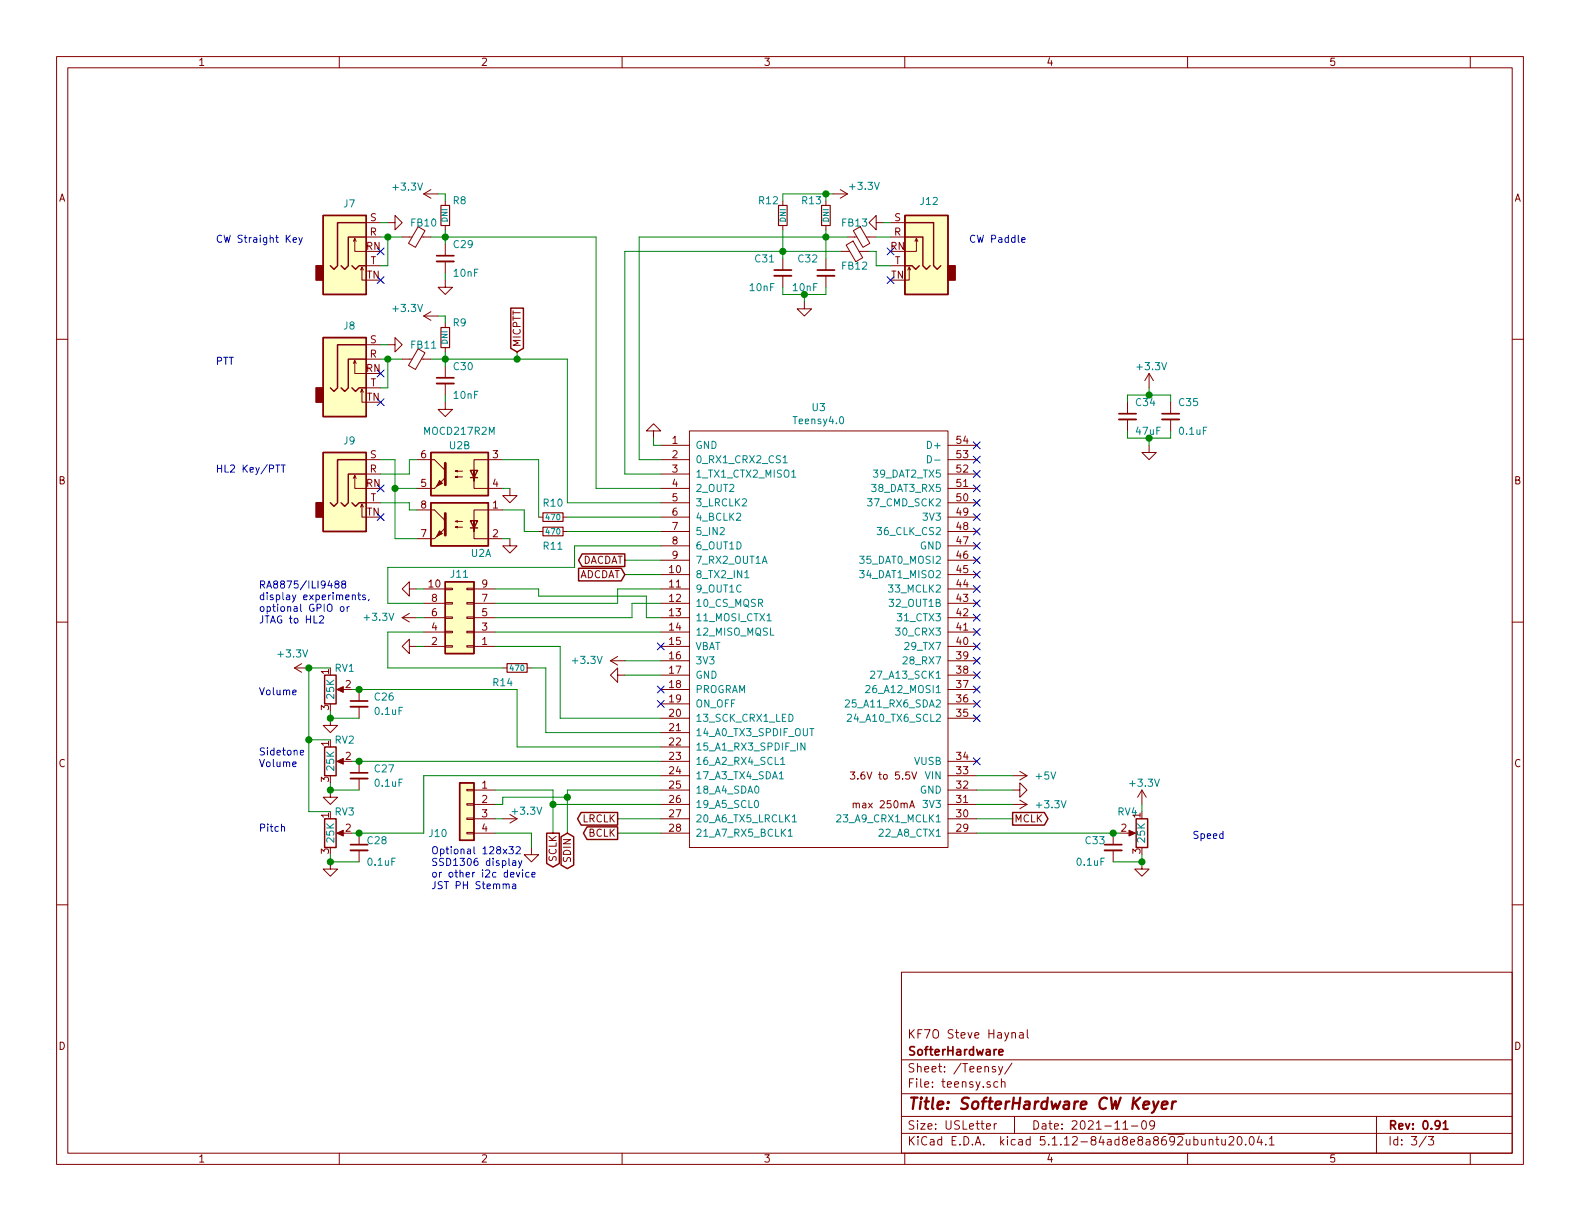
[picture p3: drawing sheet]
<svg xmlns="http://www.w3.org/2000/svg" width="279mm" height="216mm" viewBox="0 0 279 216" stroke-linecap="round" stroke-linejoin="round" font-family="sans-serif">
<g fill="none" stroke="#840000" stroke-width=".18">
<path d="M10 10h259.4v195.9h-259.4zM12 12h255.4v191.9h-255.4zM60 10v2M110 10v2M160 10v2M210 10v2M260 10v2M64.8 39.4h2.5M68.6 39.4h1.2v-1.3l1.3 1.3-1.3 1.2v-1.2M74.9 34.3h2.6M74.9 34.3l1.3 .8M76.2 33.5l-1.3 .8"/>
<path d="M78.7 35.6v.7M78.7 39.9v.7M138.4 35.6v.7M138.4 39.9v.7M146 35.6v.7M146 39.9v.7M147.3 34.3h2.6M148.6 33.5l1.3 .8M149.9 34.3l-1.3 .8M154.9 39.4v1.2l-1.2-1.2 1.2-1.3v1.3h1.3M157.5 39.4h2.5M10 60h2"/>
<path d="M62.5 42.7l.2-.5v2.3h2.1M62.7 42.2l.3 .5M63.8 47.8l.2-.6v2.3h.8M64 47.2l.3 .6M64.8 41.9h2.5M64.8 47h2.5M71.1 41.9h1.8M73.9 40.1l1.3 .7-1.7 2.9-1.3-.7zM74.5 41.9h1.7M74.9 55.9l1.3 .7M74.9 55.9h2.6M76.2 55.1l-1.3 .8"/>
<path d="M78.7 49.5v1.3h1.3l-1.3 1.3-1.2-1.3h1.2M78.7 43.2v2M78.7 46.2v2.1M78.7 57.2v.7M138.4 45.7v2.1M138.4 48.8v2M142.2 53.3v1.3h-1.2l1.2 1.3 1.3-1.3h-1.3M146 45.7v2.1M146 48.8v2M148.6 44.5h1.6M149.6 43.3l1.3-.7 1.7 3-1.3 .7zM149.9 41.9h1.6"/>
<path d="M150.9 40.8l1.2-.7 1.7 2.9-1.2 .7zM151.9 44.5h1.8M153.2 41.9h1.7M157.5 41.9h2.5M157.5 47h2.5M160.8 47.2l-.3 .6M161 47.8l-.2-.6v2.3h-.8M162.1 42.2l-.3 .5M162.3 42.7l-.2-.5v2.3h-2.1M267.4 60h2M62.5 64.3l.2-.5v2.2h2.1M62.7 63.8l.3 .5"/>
<path d="M63.8 69.3l.2-.5v2.3h.8M64 68.8l.3 .5M64.8 63.5h2.5M64.8 61h2.5M64.8 68.6h2.5M68.6 61h1.2v-1.3l1.3 1.3-1.3 1.2v-1.2M71.1 63.5h1.8M73.9 61.7l1.3 .7-1.7 2.9-1.3-.7zM74.5 63.5h1.7M78.7 71.1v1.3h1.3l-1.3 1.3-1.2-1.3h1.2M78.7 61.5v.7M78.7 64.8v2"/>
<path d="M78.7 67.8v2.1M115.6 76.2h1.2l-1.2-1.3-1.3 1.3h1.3v1.3M116.8 78.7h5.1M121.9 76.2h45.7v73.7h-45.7zM167.6 78.7h5.1M199.4 71.1v2.1M199.4 74.2v2M203.2 78.7v1.3h1.3l-1.3 1.3-1.3-1.3h1.3M203.2 66l-.8 1.3M203.2 66v2.6M203.2 66l.8 1.3M207 71.1v2.1"/>
<path d="M207 74.2v2M62.5 84.6l.2-.5v2.3h2.1M62.7 84.1l.3 .5M63.8 89.7l.2-.5v2.2h.8M64 89.2l.3 .5M64.8 83.8h2.5M64.8 81.3h2.5M64.8 88.9h2.5M73.7 81.3h3.1l1.9 1.9M73.7 86.4h3.1M73.7 90.2h3.1l1.9 1.9M73.7 95.3h3.1"/>
<path d="M80.5 84.3l.4-.1v.3l-.4-.2h1.3M80.5 83.3l.4-.1v.2l-.4-.1h1.3M80.5 93.2l.4-.1v.2l-.4-.1h1.3M80.5 92.2l.4-.1v.2l-.4-.1h1.3M83.8 84.5v1.9h5.1M83.8 93.3v2h5.1M88.9 81.3h-5.1v3.8v-1.9M88.9 90.2h-5.1v3.8v-1.9M90.2 95.3v1.2h1.2l-1.2 1.3-1.3-1.3h1.3M90.2 86.4v1.2h1.2l-1.2 1.3-1.3-1.3h1.3M95.2 91.4h.8M95.2 94h.8"/>
<path d="M99.6 91.4h.7M99.6 94h.7M116.8 83.8h5.1M116.8 81.3h5.1M116.8 88.9h5.1M116.8 86.4h5.1M116.8 91.4h5.1M116.8 94h5.1M116.8 99.1h5.1M116.8 96.5h5.1M167.6 83.8h5.1M167.6 81.3h5.1"/>
<path d="M167.6 88.9h5.1M167.6 86.4h5.1M167.6 91.4h5.1M167.6 94h5.1M167.6 99.1h5.1M167.6 96.5h5.1M10 110h2M52.1 118.1h2.5M52.1 118.1l1.2 .8M53.3 117.3l-1.2 .8M71.1 109.2h2.6M71.1 109.2l1.3 .8"/>
<path d="M72.4 114.3v-1.3l-1.3 1.3 1.3 1.3v-1.3h1.3M72.4 104.1v-1.2l-1.3 1.2 1.3 1.3v-1.3h1.3M72.4 108.5l-1.3 .7M74.9 104.1h3.8M74.9 106.7h3.8M74.9 109.2h3.8M74.9 111.8h3.8M74.9 114.3h3.8M78.7 104h1.3v.3h-1.3zM78.7 106.6h1.3v.2h-1.3zM78.7 111.6h1.3v.3h-1.3zM78.7 114.2h1.3v.2h-1.3z"/>
<path d="M78.7 109.1h1.3v.2h-1.3zM82.5 104h1.3v.3h-1.3zM82.5 106.6h1.3v.2h-1.3zM82.5 111.6h1.3v.3h-1.3zM82.5 114.2h1.3v.2h-1.3zM82.5 109.1h1.3v.2h-1.3zM83.8 104.1h3.8M83.8 106.7h3.8M83.8 109.2h3.8M83.8 111.8h3.8M83.8 114.3h3.8M88.9 118.1h.8"/>
<path d="M93.2 118.1h.8M107.9 116.8h2.6M107.9 116.8l1.3 .8M109.2 119.4v-1.3l-1.3 1.3 1.3 1.3v-1.3h1.3M109.2 116.1l-1.3 .7M116.8 101.6h5.1M116.8 104.1h5.1M116.8 106.7h5.1M116.8 109.2h5.1M116.8 111.8h5.1M116.8 114.3h5.1M116.8 116.8h5.1"/>
<path d="M116.8 119.4h5.1M167.6 101.6h5.1M167.6 104.1h5.1M167.6 106.7h5.1M167.6 109.2h5.1M167.6 111.8h5.1M167.6 114.3h5.1M167.6 116.8h5.1M167.6 119.4h5.1M267.4 110h2M58.4 127v1.3h1.3l-1.3 1.2-1.3-1.2h1.3M58.4 139.7v1.3h1.3l-1.3 1.2-1.3-1.2h1.3"/>
<path d="M59.9 134.6h1.1M59.9 121.9h1.1M63.5 121.9v2.1M63.5 125v2M63.5 134.6v2.1M63.5 137.7v2M82.5 139.6h1.3v.2h-1.3zM83.8 139.7h3.8M116.8 134.6h5.1M116.8 121.9h5.1M116.8 124.5h5.1M116.8 127h5.1"/>
<path d="M116.8 129.5h5.1M116.8 132.1h5.1M116.8 137.2h5.1M116.8 139.7h5.1M150.4 136.5h.8l-.5 .5 .4 .1 .1 .4-.3 .3-.5-.2M161.2 136.5l.5 1.3 .4-1.3M167.6 134.6h5.1M167.6 121.9h5.1M167.6 124.5h5.1M167.6 127h5.1M167.6 137.2h5.1M167.6 139.7h5.1"/>
<path d="M179.1 139.7h1.2v-1.3l1.3 1.3-1.3 1.3v-1.3M179.1 137.2h2.5M180.3 136.4l1.3 .8M181.6 137.2l-1.3 .7M201.9 139.7l-.7 1.3M201.9 139.7v2.5M201.9 139.7l.8 1.3M10 160h2M58.4 152.4v1.3h1.3l-1.3 1.2-1.3-1.2h1.3M59.9 147.3h1.1M63.5 147.3v2.1M63.5 150.4v2"/>
<path d="M82.5 147.2h1.3v.2h-1.3zM82.5 144.7h1.3v.2h-1.3zM82.5 142.1h1.3v.3h-1.3zM83.8 142.2h3.8M83.8 144.8h3.8M83.8 147.3h3.8M88.9 144.8h2.5M90.2 144l1.2 .8M91.4 144.8l-1.2 .7M94 149.9v1.2h1.2l-1.2 1.3-1.3-1.3h1.3M116.8 142.2h5.1M116.8 144.8h5.1"/>
<path d="M116.8 147.3h5.1M160.9 142.8l.4-1.2 .4 1.2M161 142.5h.6M167.6 142.2h5.1M167.6 144.8h5.1M167.6 147.3h5.1M179.1 142.2h2.5M180.3 141.5l1.3 .7M181.6 142.2l-1.3 .8M196.8 147.3v2.1M196.8 150.4v2M199.4 147.3h1"/>
<path d="M201.9 152.4v1.3h1.3l-1.3 1.2-1.2-1.2h1.2M267.4 160h2M159.4 171.9h108v32h-108zM159.4 197.4h108M159.4 193.4h108M159.4 187.4h108M174.4 199.2l.8-.2-.1-.2-.4-.1-.3 .2 .1 .7h.6M175.8 198.7v1M176 188.6h-.3l-.2 .2v.2l.5 .1v.4h-.5M176.2 198.7l-.3 .1-.1 .2M176.5 191.3h-.5l-.3 .2 .2 .7h.6M176.6 188.6l.4 1"/>
<path d="M177.1 191.4l.2-.1h.4v1M177.1 190.8v1.5M177.3 188.6l-.5 1.3-.2 .2M178.9 182.7l.3-.1 .3 .1 .1 .9M178.9 188l-1.2 1.9M179.4 197.4v3M180.3 182.7h.6v.9M180.9 182.9l-.5 .1a.29 .29 0 0 0-.2 .3 .29 .29 0 0 0 .2 .3l.5-.1M181.7 182.1v1.3l.2 .2M198.6 199.7h.8M200.1 199.1h1.1M202 198.3l.4-.1a.94 .94 0 0 1 0 1.5 .82 .82 0 0 1-.4-1.4z"/>
<path d="M204.2 198.8l-.3 .3h-.3l-.3-.3v-.3l.2-.3h.4l.2 .1a1.13 1.13 0 0 1-.2 1.3l-.4 .1M243.4 197.4v6.5M60 203.9v2M110 203.9v2M159.4 200.4h108M160 203.9v2M210 203.9v2M213.8 201.6l.2-.1h.4l.1 1M213.8 201.5v1M215 201.5h.5M215.2 201v1.3l.3 .2M216.1 201.5v.8a.37 .37 0 0 0 .6 0"/>
<path d="M216.7 201.5v1M217.3 201.1l.3-.1h.3l.2 .1 .1 .3-.1 .2-.8 .9h.9M218.9 201.1l.2-.1a.8 .8 0 0 1 .6 .7 .8 .8 0 0 1-.6 .8l-.2-.2-.1-.4zM220.3 202.3v.2M221.1 201.1l.2-.1a.8 .8 0 0 1 .5 .7 .8 .8 0 0 1-.5 .8l-.2-.2-.2-.4zM222.7 200.9l-.4 1.1h1M223 201.5v1M223.8 202.3v.2M224.5 201.4l.4-.4v1.5M224.5 202.5h.8M252.2 200.9l-1.2 1.9M252.6 201h.9l-.5 .5 .4 .2v.6l-.2 .2-.6-.2"/>
<path d="M260 203.9v2"/>
</g>
<g fill="none" stroke="#840000" stroke-width=".3">
<path d="M77.2 45.2h3.1M136.9 47.8h3.1M144.5 47.8h3.1M77.2 66.8h3.1M197.9 73.2h3M205.5 73.2h3M62 124h3M62 136.7h3M62 149.4h3M195.3 149.4h3.1M176.6 186.1l.8-.2-.1-.3h-.4l-.3 .2 .1 .7h.6M255.2 198.6l.4-.4v1.5"/>
<path d="M255.2 199.7h.9"/>
</g>
<path d="M203.9 194.8l.3 1.3M204.9 194.8l-.9 1.8-.3 .2M205.5 195.4l1-.2-.1-.4h-.8l-.2 1 .3 .3 .5-.1M207.4 194.8l-.2 1.3M207.9 194.8a.55 .55 0 0 0-.6 .3" fill="none" stroke="#840000" stroke-width=".41"/>
<g fill="none" stroke="#840000" stroke-width=".25">
<path d="M57.1 38.1h7.7v14h-7.7zM64.8 39.4h-5.1v7.6l-.6 .6-.7-.6M160 38.1h7.6v14h-7.6zM160 39.4h5.1v7.6l.6 .6 .7-.6M57.1 59.7h7.7v14h-7.7zM62.2 47l.7 .6 .6-.6h1.3M64.8 41.9h-3.2v5.1l-.6 .6-.7-.6M90.3 54.5h2.3v7.1l-1.2 .6-1.1-.6zM160 47h1.3l.6 .6 .7-.6M160 41.9h3.2v5.1l.6 .6 .7-.6M62.2 68.6l.7 .6 .6-.6h1.3M64.8 63.5h-3.2v5.1l-.6 .6-.7-.6"/>
<path d="M64.8 61h-5.1v7.6l-.6 .6-.7-.6M57.1 80h7.7v14h-7.7zM62.2 88.9l.7 .6 .6-.6h1.3M64.8 83.8h-3.2v5.1l-.6 .6-.7-.6M64.8 81.3h-5.1v7.6l-.6 .6-.7-.6M76.2 80h10.2v7.6h-10.2zM76.2 88.9h10.2v7.6h-10.2zM83.2 83.2h1.3l-.7 1.3zM83.2 92.1h1.3l-.7 1.2zM83.2 84.5h1.3M83.2 93.3h1.3M102.9 97.9h7.6v2.3h-7.6l-.6-1.1z"/>
<path d="M57.4 119.4h2v5.1h-2zM78.7 102.9h5.1v12.7h-5.1zM102.3 100.5h7.6l.6 1.1-.6 1.1h-7.6zM57.4 132.1h2v5.1h-2zM81.3 138.4h2.5v10.2h-2.5zM57.4 144.8h2v5.1h-2zM96.7 147.3h2.2v5.4l-1.1 .6-1.1-.6zM99.2 148l1.1-.7 1.1 .7v5l-1.1 .6-1.1-.6zM102.8 143.7h6.4v2.2h-6.4l-.7-1.1zM103.8 146.2h5.4v2.2h-5.4l-.6-1.1zM179.1 143.7h5.6l.6 1.1-.6 1.1h-5.6zM200.9 144.8h2v5.1h-2z"/>
</g>
<g fill="#840000" stroke="#840000" stroke-width=".18">
<path d="M59.6 134.6l1.1-.5v1z"/>
<path d="M59.6 121.9l1.1-.5v1z"/>
<path d="M76.8 86.4l1.9-1.9z"/>
<path d="M77.7 85l.5 .5-1 .5z"/>
<path d="M78.7 93.3l-1.9 2z"/>
<path d="M77.7 93.9l.5 .5-1 .5z"/>
<path d="M199.6 146.8l1.2 .5-1.2 .5z"/>
<path d="M59.6 147.3l1.1-.5v1z"/>
</g>
<path d="M77.2 46.2h3.1M136.9 48.8h3.1M144.5 48.8h3.1M77.2 67.8h3.1M197.9 74.2h3M205.5 74.2h3M62 125h3M62 137.7h3M62 150.4h3M195.3 150.4h3.1" fill="none" stroke="#840000" stroke-width=".33"/>
<path d="M78 36.3h1.5v3.6h-1.5zM137.7 36.3h1.5v3.6h-1.5zM145.3 36.3h1.5v3.6h-1.5zM78 57.9h1.5v3.6h-1.5zM96 90.7h3.6v1.5h-3.6zM96 93.2h3.6v1.5h-3.6zM89.7 117.3h3.5v1.6h-3.5z" fill="none" stroke="#840000" stroke-width=".2"/>
<g fill="#ffffc2" stroke="#ffffc2" stroke-width=".18">
<path d="M57.1 80h7.7v14h-7.7z"/>
<path d="M57.1 59.7h7.7v14h-7.7z"/>
<path d="M57.1 38.1h7.7v14h-7.7z"/>
<path d="M76.2 80h10.2v7.6h-10.2z"/>
<path d="M76.2 88.9h10.2v7.6h-10.2z"/>
<path d="M78.7 102.9h5.1v12.7h-5.1z"/>
<path d="M160 38.1h7.6v14h-7.6z"/>
<path d="M81.3 138.4h2.5v10.2h-2.5z"/>
</g>
<g fill="#840000" stroke="#840000" stroke-width=".25">
<path d="M55.9 88.9h1.2v2.5h-1.2z"/>
<path d="M55.9 68.6h1.2v2.5h-1.2z"/>
<path d="M55.9 47h1.2v2.5h-1.2z"/>
<path d="M167.6 47h1.3v2.5h-1.3z"/>
</g>
<path d="M78.7 81.9v3.8M78.7 90.8v3.8" fill="none" stroke="#840000" stroke-width=".51"/>
<g fill="none" stroke="#008484" stroke-width=".18">
<path d="M138.5 80.9l.3-.3v1.2M138.5 81.8h.7M140 84.4h.7M164 80.6a.64 .64 0 0 1 .7 .6 .64 .64 0 0 1-.7 .6zM165.3 81.4h.9M131.7 102.2h.7M135.6 109.8h.8M153.9 118.8l.5-.1 .3 .3-.8 .9h.8M158.4 111h.8l-.5 .5 .4 .2v.5l-.2 .1-.5-.1M159.7 116.3l.5-.2 .2 .4v.2l-.8 .7h.8M137.8 136.8l.4-.4v1.3M137.8 137.7h.7"/>
<path d="M138 134.3l.4-.4v1.3M138 135.2h.8M139.5 126.3a.64 .64 0 0 1 .7 .6 .64 .64 0 0 1-.7 .7zM142.3 131.4v1.2l-.7-1.2v1.2M143.2 128.8h.7M149.5 123.9l.5-.2 .2 .4-.8 .9h.8M149.8 126.4l.5-.1 .2 .1 .1 .2-.1 .2-.7 .8h.8M153.1 121.3l.5-.1 .2 .4-.7 .9h.7M133.5 141.7l.2-.2a.67 .67 0 0 1 .5 .7 .67 .67 0 0 1-.5 .6l-.2-.2-.1-.3zM139.4 147l.4-.4v1.3M139.4 147.9h.7M140.1 144.4l.4-.3v1.2"/>
<path d="M140.1 145.3h.7M148 144.2l.5-.1 .2 .3-.1 .2-.7 .7h.8"/>
</g>
<g fill="none" stroke="#008400" stroke-width=".18">
<path d="M67.3 39.4h1.3M77.5 34.3h1.2v1.3M146 34.3v1.3M147.3 34.3h-8.9v1.3M156.2 39.4h1.3M67.3 41.9h3.8M68.6 41.9v5.1h-1.3M76.2 41.9h29.2v44.5h11.4M77.5 55.9h1.2v1.3M78.7 40.6v2.6M78.7 48.3v1.2M138.4 50.8v1.3h7.6v-1.3"/>
<path d="M138.4 40.6v5.1M142.2 52.1v1.2M146 40.6v5.1M148.6 44.5h-38.1v39.3h6.3M149.9 41.9h-36.9v39.4h3.8M153.7 44.5h1.2v2.5h2.6M154.9 41.9h2.6M67.3 63.5h3.8M67.3 61h1.3M68.6 63.5v5.1h-1.3M76.2 63.5h24.1v25.4h16.5M78.7 62.2v2.6"/>
<path d="M78.7 69.9v1.2M91.4 62.2v1.3M115.6 77.5v1.2h1.2M199.4 71.1v-1.2h7.6v1.2M199.4 76.2v1.3h7.6v-1.3M203.2 68.6v1.3M203.2 77.5v1.2M67.3 81.3h2.5v14h3.9M67.3 88.9h5.1v1.3h1.3M69.8 86.4h3.9M73.7 81.3h-1.3v2.5h-5.1M88.9 90.2h3.8v3.8h2.5"/>
<path d="M88.9 81.3h6.3v10.1M88.9 95.3h1.3M88.9 86.4h1.3M100.3 94h16.5M100.3 91.4h16.5M110.5 99.1h6.3M116.8 96.5h-15.2v3.8h-33v6.4h6.3M58.4 118.1h-3.8v25.4h3.8M73.7 114.3h1.2M73.7 109.2h1.2M73.7 104.1h1.2M74.9 111.8h-6.3v6.3h20.3"/>
<path d="M87.6 114.3h11.5v12.7h17.7M87.6 111.8h29.2M87.6 104.1h7.6v1.3h19.1v3.8h2.5M94 118.1h2.5v11.4h20.3M110.5 119.4h6.3M110.5 116.8h6.3M110.5 101.6h6.3M116.8 106.7h-5v2.5h-24.2M116.8 104.1h-7.6v2.6h-21.6M54.6 130.8h3.8M58.4 138.4v1.3h5.1M58.4 125.7v1.3h5.1"/>
<path d="M62.2 134.6h54.6M62.2 121.9h29.2v10.2h25.4M87.6 139.7h10.2v7.6M116.8 137.2h-41.9v10.1h-12.7M116.8 139.7h-16.5v7.6M172.7 137.2h6.4M172.7 139.7h6.4M58.4 151.1v1.3h5.1M87.6 147.3h6.4v2.6M87.6 144.8h1.3M97.8 142.2h19M100.3 141h-11.4v1.2h-1.3"/>
<path d="M109.2 147.3h7.6M109.2 144.8h7.6M172.7 147.3h25.4M172.7 142.2h6.4M172.7 144.8h6.4M201.9 142.2v1.3M201.9 151.1v1.3h-5.1"/>
</g>
<g fill="none" stroke="#0000c2" stroke-width=".18">
<path d="M51.8 42.4l.6-.1v-.2l-.4-.1-.2 .2 .1 .6h.5M52.9 42l.3 .8M53.5 42l-.5 1.2-.1 .1M172.4 41.7a.6 .6 0 0 0-.9 .4 .6 .6 0 0 0 .6 .7l.3-.1M48.7 82.2h.8M49.7 82.2h.7M50.1 82.2v1.3M56.5 109l.5-.1 .2 .3-.8 1h.8M59.5 103.3l-.2-.2v-.3l.4-.1 .2 .3v.1l-.6 .2-.1 .2 .1 .4 .2 .1 .3-.1 .1-.1v-.3l-.2-.2M60.3 107.3h.3l.2 .1-.1 .7h-.3l-.2-.2zM60.7 103.3l-.2-.2v-.3l.2-.1 .3 .1 .1 .3-.6 .2-.1 .2v.3l.3 .2 .3-.1 .1-.1v-.4l-.2-.1M61.4 107.3v.8"/>
<path d="M61.7 107.3l-.3 .2M62.3 105.3l.2-.1 .3 .1v.7M62.3 105.2v.8M63.3 105.2h.5M63.4 104.8v1.1l.4 .1M64.6 105.3l-.3-.1-.2 .2 .1 .2 .4 .1v.3h-.5M65.3 106l-.2 .2M51.8 135.1l.6-.1-.1-.2-.4-.1-.1 .2v.6h.5M51.8 122.4l.6-.1-.1-.2-.4-.1-.1 .2v.6h.5M53.1 133.1l.6-.1-.1-.3h-.3l-.2 .1 .1 .7h.4M49.8 146.3l.2-.1h.3v.8M89 150.1l.6 .9"/>
<path d="M89.5 156.5l.2-.2 .3 .1v.7M89.6 150.1l-.6 .9M90 149.7h.8l-.5 .5 .4 .1v.6l-.2 .1-.5-.1M90.7 152.2h.4l.1 .8M90.7 156.4h.4l.1 .7M91.2 152.5l-.4 .1-.2 .1 .1 .3h.5M91.2 156.6l-.4 .1-.2 .1 .1 .3h.5M91.3 149.8l.4-.1 .3 .4-.8 .9h.8M91.3 154.3l.3 .8 .3-.8M91.7 152.2l.3 .8M92.3 152.2l-.4 1.1-.2 .2M92.4 153.8v.1"/>
<path d="M92.4 154.3v.8M93.5 154.3h-.3l-.2 .2 .1 .5h.4M94.1 154.7l.5-.1v-.3h-.4l-.1 .1v.6h.5"/>
</g>
<g fill="#008400" stroke="#008400" stroke-width=".25">
<circle cx="58.4" cy="139.7" r=".51"/>
<circle cx="58.4" cy="127" r=".51"/>
<circle cx="63.5" cy="147.3" r=".51"/>
<circle cx="58.4" cy="152.4" r=".51"/>
<circle cx="54.6" cy="118.1" r=".51"/>
<circle cx="142.2" cy="52.1" r=".51"/>
<circle cx="146.1" cy="41.9" r=".51"/>
<circle cx="138.4" cy="44.5" r=".51"/>
<circle cx="146.1" cy="34.3" r=".51"/>
<circle cx="78.7" cy="41.9" r=".51"/>
<circle cx="68.6" cy="63.5" r=".51"/>
<circle cx="78.7" cy="63.5" r=".51"/>
<circle cx="63.5" cy="121.9" r=".51"/>
<circle cx="100.3" cy="141" r=".51"/>
<circle cx="68.6" cy="41.9" r=".51"/>
<circle cx="203.2" cy="77.5" r=".51"/>
<circle cx="203.2" cy="69.9" r=".51"/>
<circle cx="91.4" cy="63.5" r=".51"/>
<circle cx="69.9" cy="86.4" r=".51"/>
<circle cx="201.9" cy="152.4" r=".51"/>
<circle cx="97.8" cy="142.2" r=".51"/>
<circle cx="196.9" cy="147.3" r=".51"/>
<circle cx="63.5" cy="134.6" r=".51"/>
<circle cx="54.6" cy="130.8" r=".51"/>
</g>
<g fill="none" stroke="#000084" stroke-width=".18">
<path d="M66.7 48.9l1.2 1.2M66.7 43.8l1.2 1.3M67.9 48.9l-1.2 1.2M67.9 43.8l-1.2 1.3M156.9 48.9l1.2 1.2M156.9 43.8l1.2 1.3M158.1 48.9l-1.2 1.2M158.1 43.8l-1.2 1.3M66.7 65.4l1.2 1.2M66.7 70.5l1.2 1.2M67.9 65.4l-1.2 1.2M67.9 70.5l-1.2 1.2"/>
<path d="M172.1 78.1l1.2 1.2M173.3 78.1l-1.2 1.2M66.7 85.8l1.2 1.2M66.7 90.8l1.2 1.2M67.9 85.8l-1.2 1.2M67.9 90.8l-1.2 1.2M172.1 80.7l1.2 1.2M172.1 90.8l1.2 1.2M172.1 85.8l1.2 1.2M172.1 83.2l1.2 1.2M172.1 95.9l1.2 1.2M172.1 88.3l1.2 1.2"/>
<path d="M172.1 93.4l1.2 1.2M172.1 98.5l1.2 1.2M173.3 80.7l-1.2 1.2M173.3 90.8l-1.2 1.2M173.3 85.8l-1.2 1.2M173.3 83.2l-1.2 1.2M173.3 95.9l-1.2 1.2M173.3 88.3l-1.2 1.2M173.3 93.4l-1.2 1.2M173.3 98.5l-1.2 1.2M116.2 113.7l1.2 1.2M117.4 113.7l-1.2 1.2"/>
<path d="M172.1 106.1l1.2 1.2M172.1 116.2l1.2 1.2M172.1 103.5l1.2 1.2M172.1 108.6l1.2 1.2M172.1 111.2l1.2 1.2M172.1 113.7l1.2 1.2M172.1 118.8l1.2 1.2M172.1 101l1.2 1.2M173.3 106.1l-1.2 1.2M173.3 116.2l-1.2 1.2M173.3 103.5l-1.2 1.2M173.3 108.6l-1.2 1.2"/>
<path d="M173.3 111.2l-1.2 1.2M173.3 113.7l-1.2 1.2M173.3 118.8l-1.2 1.2M173.3 101l-1.2 1.2M116.2 123.9l1.2 1.2M116.2 121.3l1.2 1.2M117.4 123.9l-1.2 1.2M117.4 121.3l-1.2 1.2M172.1 134l1.2 1.2M172.1 123.9l1.2 1.2M172.1 126.4l1.2 1.2M172.1 121.3l1.2 1.2"/>
<path d="M173.3 134l-1.2 1.2M173.3 123.9l-1.2 1.2M173.3 126.4l-1.2 1.2M173.3 121.3l-1.2 1.2"/>
</g>
<text font-size="2.8" fill="#840000" x="160.4" y="196.2">Title: SofterHardware CW Keyer</text>
<g font-size="2.1" fill="#840000">
<text x="160.4" y="183.6">KF7O Steve Haynal</text>
<text x="160.4" y="189.6">Sheet: /Teensy/</text>
<text x="160.4" y="186.6">SofterHardware</text>
<text x="160.4" y="192.3">File: teensy.sch</text>
<text x="160.4" y="202.5">KiCad E.D.A. kicad 5.1.12-84ad8e8a8692ubuntu20.04.1</text>
<text x="160.4" y="199.7">Size: USLetter</text>
<text x="182.4" y="199.7">Date: 2021-11-09</text>
<text x="245.4" y="199.7">Rev: 0.91</text>
<text x="245.4" y="202.5">Id: 3/3</text>
</g>
<g font-size="1.8" fill="#840000">
<text x="35" y="11.6">1</text>
<text x="85" y="11.6">2</text>
<text x="135" y="11.6">3</text>
<text x="185" y="11.6">4</text>
<text x="235" y="11.6">5</text>
<text x="10.4" y="35.6">A</text>
<text x="267.8" y="35.6">A</text>
<text x="65.4" y="41.7">R</text>
<text x="65.5" y="39.1">S</text>
<text x="158.1" y="41.7">R</text>
<text x="158.2" y="39.1">S</text>
<text x="64.8" y="44.2">RN</text>
<text x="65.5" y="46.7">T</text>
<text x="157.5" y="44.2">RN</text>
<text x="158.2" y="46.7">T</text>
<text x="64.9" y="49.3">TN</text>
<text x="157.6" y="49.3">TN</text>
<text x="64.8" y="65.8">RN</text>
<text x="65.4" y="63.2">R</text>
<text x="65.5" y="60.7">S</text>
<text x="92.1" y="61.4" transform="rotate(-90 92.1 61.4)">MICPTT</text>
<text x="64.9" y="70.9">TN</text>
<text x="65.5" y="68.3">T</text>
<text x="65.4" y="83.6">R</text>
<text x="65.5" y="81">S</text>
<text x="74.4" y="81">6</text>
<text x="87.1" y="81">3</text>
<text x="118.9" y="78.5">1</text>
<text x="118.9" y="81">2</text>
<text x="118.9" y="83.6">3</text>
<text x="169.2" y="83.6">52</text>
<text x="169.2" y="81">53</text>
<text x="169.2" y="78.5">54</text>
<text x="10.4" y="85.6">B</text>
<text x="64.8" y="86.1">RN</text>
<text x="65.5" y="88.6">T</text>
<text x="74.4" y="86.1">5</text>
<text x="74.4" y="89.9">8</text>
<text x="87.1" y="86.1">4</text>
<text x="87.1" y="89.9">1</text>
<text x="118.9" y="88.6">5</text>
<text x="118.9" y="86.1">4</text>
<text x="169.2" y="88.6">50</text>
<text x="169.2" y="86.1">51</text>
<text x="267.8" y="85.6">B</text>
<text x="64.9" y="91.2">TN</text>
<text x="74.4" y="95">7</text>
<text x="87.1" y="95">2</text>
<text x="118.9" y="91.2">6</text>
<text x="118.9" y="93.7">7</text>
<text x="169.2" y="93.7">48</text>
<text x="169.2" y="91.2">49</text>
<text x="102.8" y="99.7">DACDAT</text>
<text x="118.4" y="101.3">10</text>
<text x="118.9" y="96.3">8</text>
<text x="118.9" y="98.8">9</text>
<text x="169.2" y="101.3">45</text>
<text x="169.2" y="98.8">46</text>
<text x="169.2" y="96.3">47</text>
<text x="75.9" y="103.9">10</text>
<text x="76.4" y="106.4">8</text>
<text x="85.2" y="106.4">7</text>
<text x="85.2" y="103.9">9</text>
<text x="102.2" y="102.2">ADCDAT</text>
<text x="118.4" y="103.9">11</text>
<text x="118.4" y="106.4">12</text>
<text x="169.2" y="106.4">43</text>
<text x="169.2" y="103.9">44</text>
<text x="76.4" y="111.5">4</text>
<text x="76.4" y="109">6</text>
<text x="85.2" y="111.5">3</text>
<text x="85.2" y="109">5</text>
<text x="118.4" y="109">13</text>
<text x="118.4" y="111.5">14</text>
<text x="169.2" y="111.5">41</text>
<text x="169.2" y="109">42</text>
<text x="58.2" y="119.2" transform="rotate(-90 58.2 119.2)">1</text>
<text x="76.4" y="114">2</text>
<text x="85.2" y="114">1</text>
<text x="118.4" y="114">15</text>
<text x="118.4" y="116.6">16</text>
<text x="118.4" y="119.1">17</text>
<text x="169.2" y="119.1">38</text>
<text x="169.2" y="116.6">39</text>
<text x="169.2" y="114">40</text>
<text x="58.2" y="125.6" transform="rotate(-90 58.2 125.6)">3</text>
<text x="61.1" y="121.7">2</text>
<text x="118.4" y="121.7">18</text>
<text x="118.4" y="124.2">19</text>
<text x="169.2" y="124.2">36</text>
<text x="169.2" y="121.7">37</text>
<text x="58.2" y="131.9" transform="rotate(-90 58.2 131.9)">1</text>
<text x="118.4" y="126.7">20</text>
<text x="118.4" y="129.3">21</text>
<text x="118.4" y="131.8">22</text>
<text x="169.2" y="126.7">35</text>
<text x="10.4" y="135.6">C</text>
<text x="61.1" y="134.4">2</text>
<text x="118.4" y="134.4">23</text>
<text x="118.4" y="136.9">24</text>
<text x="151.3" y="137.8">3.6V to 5.5V</text>
<text x="169.2" y="136.9">33</text>
<text x="169.2" y="134.4">34</text>
<text x="267.8" y="135.6">C</text>
<text x="58.2" y="138.3" transform="rotate(-90 58.2 138.3)">3</text>
<text x="85.2" y="139.4">1</text>
<text x="85.2" y="142">2</text>
<text x="118.4" y="139.4">25</text>
<text x="118.4" y="142">26</text>
<text x="151.3" y="142.9">max 250mA</text>
<text x="169.2" y="142">31</text>
<text x="169.2" y="139.4">32</text>
<text x="58.2" y="144.6" transform="rotate(-90 58.2 144.6)">1</text>
<text x="61.1" y="147.1">2</text>
<text x="85.2" y="144.5">3</text>
<text x="85.2" y="147.1">4</text>
<text x="103" y="145.4">LRCLK</text>
<text x="104.1" y="148">BCLK</text>
<text x="118.4" y="144.5">27</text>
<text x="118.4" y="147.1">28</text>
<text x="169.2" y="147.1">29</text>
<text x="169.2" y="144.5">30</text>
<text x="179.3" y="145.4">MCLK</text>
<text x="198.3" y="147.1">2</text>
<text x="201.7" y="144.6" transform="rotate(-90 201.7 144.6)">1</text>
<text x="58.2" y="151" transform="rotate(-90 58.2 151)">3</text>
<text x="98.4" y="152.4" transform="rotate(-90 98.4 152.4)">SCLK</text>
<text x="101" y="152.3" transform="rotate(-90 101 152.3)">SDIN</text>
<text x="201.7" y="151" transform="rotate(-90 201.7 151)">3</text>
<text x="10.4" y="185.6">D</text>
<text x="267.8" y="185.6">D</text>
<text x="35" y="205.5">1</text>
<text x="85" y="205.5">2</text>
<text x="135" y="205.5">3</text>
<text x="185" y="205.5">4</text>
<text x="235" y="205.5">5</text>
</g>
<g font-size="1.8" fill="#008484">
<text x="69.7" y="33.7">+3.3V</text>
<text x="150.4" y="33.6">+3.3V</text>
<text x="60.8" y="36.7">J7</text>
<text x="72.8" y="40.1">FB10</text>
<text x="80.2" y="36.1">R8</text>
<text x="134.3" y="36.1">R12</text>
<text x="141.9" y="36.1">R13</text>
<text x="149" y="40.1">FB13</text>
<text x="162.8" y="36.2">J12</text>
<text x="80.3" y="43.9">C29</text>
<text x="133.6" y="46.4">C31</text>
<text x="141.2" y="46.4">C32</text>
<text x="149" y="47.7">FB12</text>
<text x="80.3" y="48.9">10nF</text>
<text x="132.7" y="51.5">10nF</text>
<text x="140.3" y="51.5">10nF</text>
<text x="60.8" y="58.3">J8</text>
<text x="69.7" y="55.2">+3.3V</text>
<text x="80.2" y="57.7">R9</text>
<text x="72.8" y="61.6">FB11</text>
<text x="80.3" y="65.5">C30</text>
<text x="201.2" y="65.5">+3.3V</text>
<text x="80.3" y="70.5">10nF</text>
<text x="200.9" y="71.8">C34</text>
<text x="208.6" y="71.8">C35</text>
<text x="75.2" y="76.9">MOCD217R2M</text>
<text x="140.5" y="75">Teensy4.0</text>
<text x="143.7" y="72.7">U3</text>
<text x="201" y="76.9">47uF</text>
<text x="208.7" y="76.9">0.1uF</text>
<text x="60.8" y="78.6">J9</text>
<text x="79.5" y="79.4">U2B</text>
<text x="122.9" y="79.4">GND</text>
<text x="122.9" y="81.9">0_RX1_CRX2_CS1</text>
<text x="164.3" y="79.4">D+</text>
<text x="96.2" y="89.6">R10</text>
<text x="122.9" y="89.5">3_LRCLK2</text>
<text x="122.9" y="84.5">1_TX1_CTX2_MISO1</text>
<text x="122.9" y="87">2_OUT2</text>
<text x="153.9" y="89.5">37_CMD_SCK2</text>
<text x="154.6" y="87">38_DAT3_RX5</text>
<text x="154.8" y="84.5">39_DAT2_TX5</text>
<text x="122.9" y="92.1">4_BCLK2</text>
<text x="122.9" y="94.6">5_IN2</text>
<text x="155.6" y="94.6">36_CLK_CS2</text>
<text x="163.5" y="92.1">3V3</text>
<text x="83.3" y="98.5">U2A</text>
<text x="96.2" y="97.2">R11</text>
<text x="122.9" y="97.2">6_OUT1D</text>
<text x="122.9" y="99.7">7_RX2_OUT1A</text>
<text x="152.6" y="99.7">35_DAT0_MOSI2</text>
<text x="162.7" y="97.2">GND</text>
<text x="79.8" y="102.2">J11</text>
<text x="122.9" y="102.2">8_TX2_IN1</text>
<text x="122.9" y="104.8">9_OUT1C</text>
<text x="122.9" y="107.3">10_CS_MQSR</text>
<text x="152.6" y="102.2">34_DAT1_MISO2</text>
<text x="157.6" y="104.8">33_MCLK2</text>
<text x="157.7" y="107.3">32_OUT1B</text>
<text x="64.6" y="109.8">+3.3V</text>
<text x="122.9" y="109.9">11_MOSI_CTX1</text>
<text x="122.9" y="112.4">12_MISO_MQSL</text>
<text x="159" y="112.4">30_CRX3</text>
<text x="159.2" y="109.9">31_CTX3</text>
<text x="49.4" y="116.3">+3.3V</text>
<text x="59.3" y="118.8">RV1</text>
<text x="101.4" y="117.4">+3.3V</text>
<text x="122.9" y="114.9">VBAT</text>
<text x="122.9" y="117.5">3V3</text>
<text x="160.2" y="117.5">28_RX7</text>
<text x="160.4" y="114.9">29_TX7</text>
<text x="59.1" y="123.5" transform="rotate(-90 59.1 123.5)">25K</text>
<text x="66.3" y="123.9">C26</text>
<text x="87.3" y="121.3">R14</text>
<text x="122.9" y="120">GND</text>
<text x="122.9" y="122.6">PROGRAM</text>
<text x="122.9" y="125.1">ON_OFF</text>
<text x="150.3" y="125.1">25_A11_RX6_SDA2</text>
<text x="153.9" y="122.6">26_A12_MOSI1</text>
<text x="154.7" y="120">27_A13_SCK1</text>
<text x="59.3" y="131.5">RV2</text>
<text x="66.4" y="126.4">0.1uF</text>
<text x="122.9" y="127.6">13_SCK_CRX1_LED</text>
<text x="122.9" y="130.2">14_A0_TX3_SPDIF_OUT</text>
<text x="150.7" y="127.6">24_A10_TX6_SCL2</text>
<text x="59.1" y="136.2" transform="rotate(-90 59.1 136.2)">25K</text>
<text x="66.3" y="136.6">C27</text>
<text x="122.9" y="132.7">15_A1_RX3_SPDIF_IN</text>
<text x="122.9" y="135.3">16_A2_RX4_SCL1</text>
<text x="122.9" y="137.8">17_A3_TX4_SDA1</text>
<text x="161.7" y="135.3">VUSB</text>
<text x="163.7" y="137.8">VIN</text>
<text x="183.3" y="137.8">+5V</text>
<text x="66.4" y="139.1">0.1uF</text>
<text x="122.9" y="140.3">18_A4_SDA0</text>
<text x="122.9" y="142.9">19_A5_SCL0</text>
<text x="162.7" y="140.3">GND</text>
<text x="163.5" y="142.9">3V3</text>
<text x="183.5" y="142.9">+3.3V</text>
<text x="200" y="139.1">+3.3V</text>
<text x="59.1" y="148.9" transform="rotate(-90 59.1 148.9)">25K</text>
<text x="59.3" y="144.2">RV3</text>
<text x="65" y="149.3">C28</text>
<text x="76" y="148">J10</text>
<text x="90.8" y="144.1">+3.3V</text>
<text x="122.9" y="145.4">20_A6_TX5_LRCLK1</text>
<text x="122.9" y="148">21_A7_RX5_BCLK1</text>
<text x="148.6" y="145.4">23_A9_CRX1_MCLK1</text>
<text x="155.9" y="148">22_A8_CTX1</text>
<text x="192" y="149.3">C33</text>
<text x="197.7" y="144.2">RV4</text>
<text x="202.5" y="148.9" transform="rotate(-90 202.5 148.9)">25K</text>
<text x="65.2" y="153.1">0.1uF</text>
<text x="190.6" y="153.1">0.1uF</text>
</g>
<g font-size="1.8" fill="#0000c2">
<text x="38.1" y="42.9">CW Straight Key</text>
<text x="172.4" y="42.9">CW Paddle</text>
<text x="38.1" y="64.5">PTT</text>
<text x="38.1" y="83.6">HL2 Key/PTT</text>
<text x="45.7" y="104.1">RA8875/ILI9488</text>
<text x="45.7" y="106.1">display experiments,</text>
<text x="45.7" y="108.2">optional GPIO or</text>
<text x="45.7" y="110.2">JTAG to HL2</text>
<text x="45.7" y="122.9">Volume</text>
<text x="45.7" y="133.6">Sidetone</text>
<text x="45.7" y="135.6">Volume</text>
<text x="45.7" y="147.1">Pitch</text>
<text x="210.8" y="148.3">Speed</text>
<text x="76.2" y="151.1">Optional 128x32</text>
<text x="76.2" y="153.1">SSD1306 display</text>
<text x="76.2" y="155.2">or other i2c device</text>
<text x="76.2" y="157.2">JST PH Stemma</text>
</g>
<g font-size="1.4" fill="#008484">
<text x="79.1" y="39.3" transform="rotate(-90 79.1 39.3)">DNI</text>
<text x="139" y="39.3" transform="rotate(-90 139 39.3)">DNI</text>
<text x="146.6" y="39.3" transform="rotate(-90 146.6 39.3)">DNI</text>
<text x="79.1" y="60.9" transform="rotate(-90 79.1 60.9)">DNI</text>
<text x="96.6" y="92">470</text>
<text x="96.6" y="94.5">470</text>
<text x="90.3" y="118.6">470</text>
</g>
</svg>
